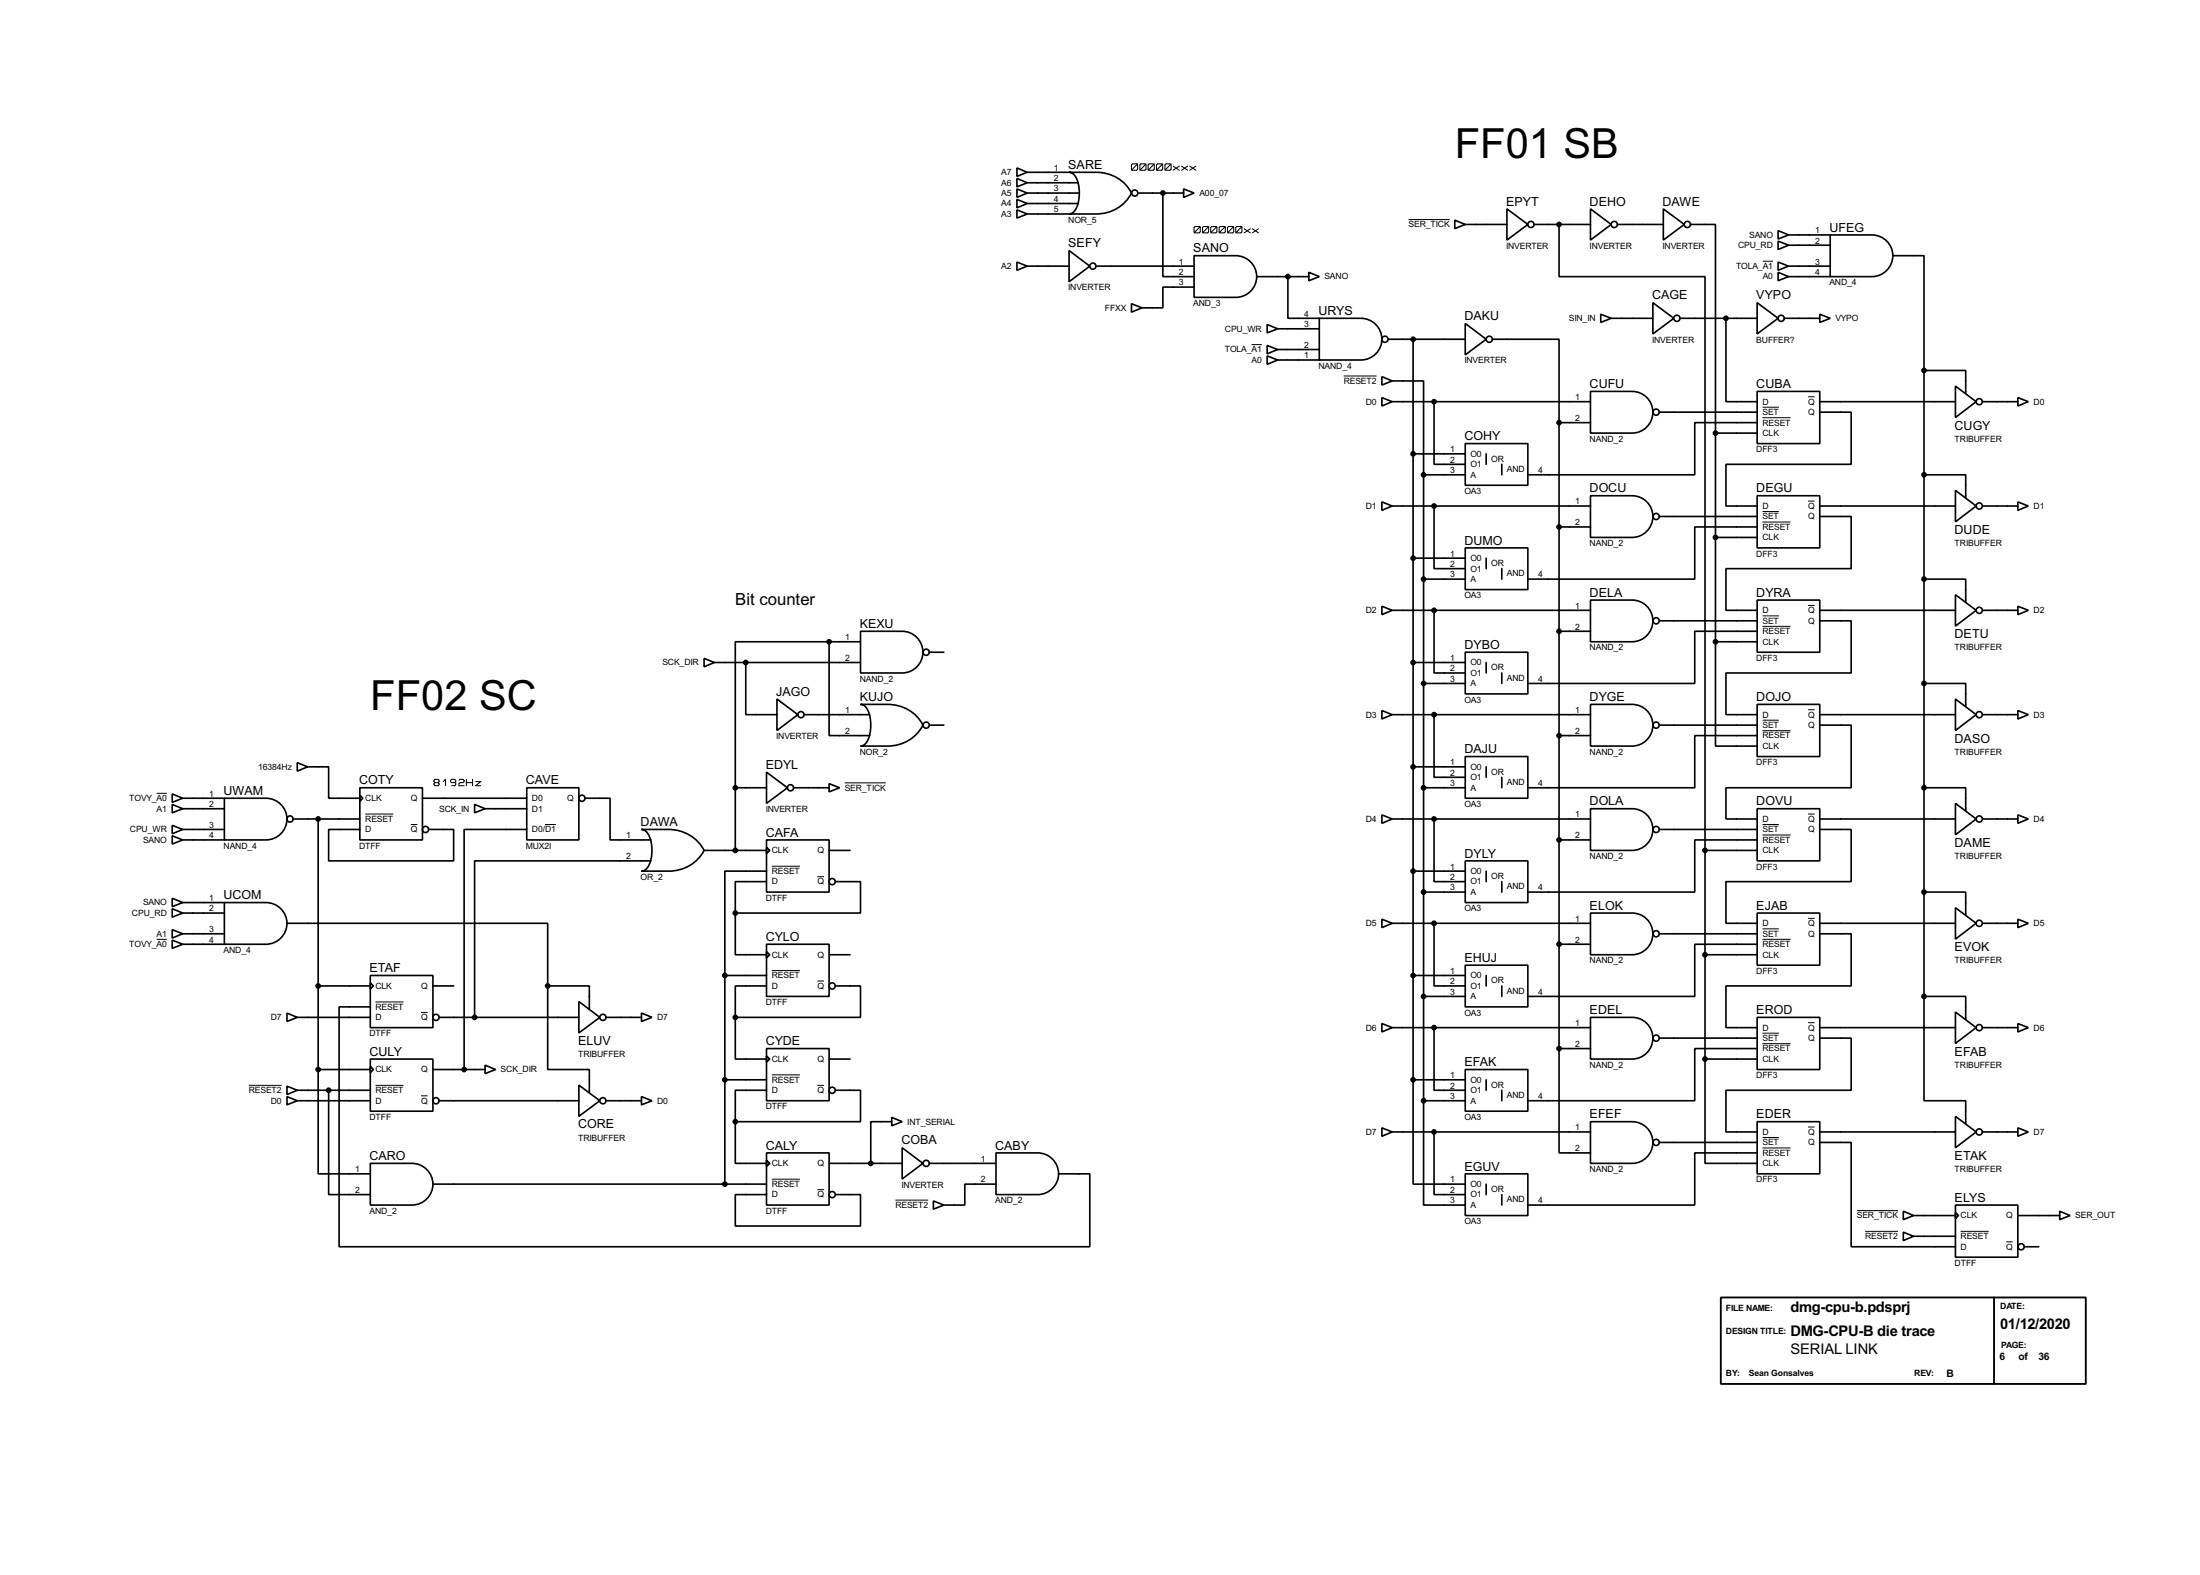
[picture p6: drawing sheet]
<svg xmlns="http://www.w3.org/2000/svg" width="536mm" height="383mm" viewBox="0 0 536 383" stroke-linecap="round" stroke-linejoin="round" font-family="sans-serif">
<g fill="none" stroke="#000" stroke-width=".4">
<path d="M247.7 40.9l2.5 1.1-2.5 1zM247.7 43.5l2.5 1-2.5 1zM247.7 46l2.5 1-2.5 1.1zM247.7 48.6l2.5 1-2.5 1zM247.7 51.1l2.5 1-2.5 1zM250.2 42h10.2M250.2 44.5h12.5M250.2 47h12.7M250.2 49.6h12.5M250.2 52.1h10.2M260.4 42h6.6a9.4 9.4 0 0 1 8.6 5 9.5 9.5 0 0 1-8.6 5.1h-6.6a3.2 3.2 0 0 0 2.3-3.1 7.8 7.8 0 0 0-1.3-6.6zM277.2 47h11.1"/>
<path d="M283.3 47v20.4h7.6M288.3 46l2.6 1-2.6 1.1zM354.4 53.6l2.5 1.1-2.5 1zM356.9 54.7h10.2M367.1 50.9l5.1 3.8-5.1 3.8zM373.7 54.7h13.7M379.8 54.7v12.7h35.5v139.7M387.4 50.9l5.1 3.8-5.1 3.8zM394 54.7h11.2M405.2 50.9l5.1 3.8-5.1 3.8zM411.8 54.7h6.1v50.8M433.1 58.7l2.6 1-2.6 1.1z"/>
<path d="M433.1 56.2l2.6 1-2.6 1zM435.7 59.7h10.1M435.7 57.2h10.1M445.8 57.2h10.2a5.1 5.1 0 0 1 5.1 5.1 5.1 5.1 0 0 1-5.1 5.1h-10.2zM247.7 63.8l2.5 1-2.5 1zM250.2 64.8h10.2M260.4 61l5.1 3.8-5.1 3.8zM267 64.8h23.9M275.6 74l2.6 1-2.6 1zM290.9 62.3h10.1a5.1 5.1 0 0 1 5.1 5 5.1 5.1 0 0 1-5.1 5.1h-10.1zM290.9 69.9h-7.6v5.1h-5.1M306.1 67.4h12.7"/>
<path d="M308.7 79l2.5 1.1-2.5 1zM313.7 67.4v10.1h7.7M318.8 66.3l2.6 1.1-2.6 1zM321.4 77.5h10.1a5.1 5.1 0 0 1 5.1 5.1 5.1 5.1 0 0 1-5.1 5.1h-10.1zM356.9 78.8l5.1 3.8-5.1 3.8zM389.9 76.5l2.6 1-2.6 1zM392.5 77.5h10.1M402.6 73.7l5.1 3.8-5.1 3.8zM409.2 77.5h18.8M420.4 77.5v20.3h7.6M428 73.7l5.1 3.8-5.1 3.8zM433.1 66.3l2.6 1.1-2.6 1z"/>
<path d="M433.1 63.8l2.6 1-2.6 1zM434.6 77.5h8.7M435.7 64.8h10.1M435.7 67.4h10.1M443.3 76.5l2.5 1-2.5 1zM461.1 62.3h7.6v27.9M308.7 86.7l2.5 1-2.5 1zM308.7 84.1l2.5 1-2.5 1.1zM311.2 80.1h10.2M311.2 87.7h10.2M311.2 85.1h10.2M336.6 96.8l2.5 1-2.5 1.1z"/>
<path d="M336.6 91.7l2.5 1.1-2.5 1zM338.1 82.6h18.8M339.1 92.8h7.7v22.8M339.1 97.8h48.3M344.2 82.6v180.3M349.3 97.8v15.3h7.6M363.5 82.6h16.3v20.3M387.4 95.3h10.2a5.1 5.1 0 0 1 5 5.1 5.1 5.1 0 0 1-5 5.1h-10.2zM428 95.3h15.3v12.7h-15.3zM443.3 97.8h33M468.7 90.2h10.1v5.6M468.7 90.2v152.4"/>
<path d="M476.3 94l5.1 3.8-5.1 3.9zM482.9 97.8h8.6M491.5 96.8l2.6 1-2.6 1.1zM344.2 110.5h12.7M346.8 115.6h10.1M346.8 115.6v152.4M356.9 108h15.3v10.2h-15.3zM362 110.5v2.6M365.8 113.1v2.5M379.8 102.9v152.4M379.8 102.9h7.6M404.2 100.4h23.8"/>
<path d="M417.9 105.5v50.8M417.9 105.5h10.1M428 102.9h-15.2v12.7h-40.6M443.3 100.4h7.6v12.7h-30.5v10.1h7.6M468.7 115.6h10.1v5.6M476.3 119.4l5.1 3.8-5.1 3.9zM336.6 122.2l2.5 1-2.5 1.1zM339.1 123.2h48.3M344.2 135.9h12.7M349.3 123.2v15.3h7.6M356.9 133.4h15.3v10.2h-15.3zM362 135.9v2.6"/>
<path d="M365.8 138.5v2.5M379.8 128.3h7.6M387.4 120.7h10.2a5.1 5.1 0 0 1 5 5.1 5.1 5.1 0 0 1-5 5.1h-10.2zM404.2 125.8h23.8M417.9 130.9h10.1M428 120.7h15.3v12.7h-15.3zM428 128.3h-15.2v12.7h-40.6M443.3 125.8h7.6v12.7h-30.5v10.1h7.6M443.3 123.2h33M482.9 123.2h8.6M491.5 122.2l2.6 1-2.6 1.1zM202 156.3v22.8h9.9"/>
<path d="M202 156.3h-22.9v35.5M202 156.3h7.6M209.6 153.7h10.2a5.1 5.1 0 0 1 5 5.1 5.1 5.1 0 0 1-5 5.1h-10.2zM226.4 158.8h3.5M336.6 147.6l2.5 1-2.5 1.1zM339.1 148.6h48.3M346.8 141h10.1M349.3 148.6v15.3h7.6M356.9 158.8h15.3v10.2h-15.3zM379.8 153.7h7.6M387.4 146.1h10.2a5.1 5.1 0 0 1 5 5.1 5.1 5.1 0 0 1-5 5.1h-10.2zM404.2 151.2h23.8"/>
<path d="M417.9 156.3v25.4h10.1M417.9 156.3h10.1M428 146.1h15.3v12.7h-15.3zM428 153.7h-15.2v12.7h-40.6M443.3 151.2h7.6v12.7h-30.5v10.1h7.6M443.3 148.6h33M468.7 141h10.1v5.6M476.3 144.8l5.1 3.8-5.1 3.9zM482.9 148.6h8.6M491.5 147.6l2.6 1-2.6 1.1zM171.5 160.3l2.5 1-2.5 1.1zM174 161.3h35.6"/>
<path d="M181.7 161.3v12.7h7.6M189.3 170.2l5.1 3.8-5.1 3.9zM195.9 174h16M209.6 171.5h6.6a9.4 9.4 0 0 1 8.6 5.1 9.5 9.5 0 0 1-8.6 5.1h-6.6a3.2 3.2 0 0 0 2.3-3.2 7.8 7.8 0 0 0-1.3-6.6zM226.4 176.6h3.5M336.6 173l2.5 1-2.5 1.1zM339.1 174h48.3M344.2 161.3h12.7M346.8 166.4h10.1M349.3 174v15.3h7.6M362 161.3v2.6M365.8 163.9v2.5"/>
<path d="M379.8 179.1h7.6M387.4 171.5h10.2a5.1 5.1 0 0 1 5 5.1 5.1 5.1 0 0 1-5 5.1h-10.2zM404.2 176.6h23.8M428 171.5h15.3v12.7h-15.3zM428 179.1h-15.2v12.7h-40.6M443.3 176.6h7.6v15.2h-30.5v7.6h7.6M443.3 174h33M468.7 166.4h10.1v5.6M476.3 170.2l5.1 3.8-5.1 3.9zM482.9 174h8.6M491.5 173l2.6 1-2.6 1.1zM42 193.3l2.5 1.1-2.5 1z"/>
<path d="M42 195.9l2.5 1-2.5 1zM44.5 196.9h10.2M44.5 194.4h10.2M54.7 194.4h10.1a5.1 5.1 0 0 1 5.1 5 5.1 5.1 0 0 1-5.1 5.1h-10.1zM71.4 199.4h16.3M72.4 185.7l2.6 1-2.6 1.1zM75 186.7h5.1v7.7h7.6M77.5 199.4v61M87.7 191.8h15.2v12.7h-15.2zM87.7 193.6l.7 .8-.7 .7zM102.9 194.4h25.4M115.6 195.9l2.6 1-2.6 1z"/>
<path d="M118.2 196.9h10.1M128.3 191.8h12.7v12.7h-12.7zM142.5 194.4h6.1v10.1h10M179.1 191.8h7.6M179.1 191.8v15.3M186.7 188l5.1 3.8-5.1 3.8zM193.3 191.8h8.7M202 190.8l2.5 1-2.5 1zM336.6 198.4l2.5 1-2.5 1.1zM339.1 199.4h48.3M344.2 186.7h12.7M346.8 191.8h10.1"/>
<path d="M349.3 199.4v15.3h7.6M356.9 184.2h15.3v10.2h-15.3zM362 186.7v2.6M365.8 189.3v2.5M387.4 196.9h10.2a5.1 5.1 0 0 1 5 5.1 5.1 5.1 0 0 1-5 5.1h-10.2zM428 196.9h15.3v12.7h-15.3zM443.3 199.4h33M468.7 191.8h10.1v5.6M476.3 195.6l5.1 3.8-5.1 3.9zM482.9 199.4h8.6M491.5 198.4l2.6 1-2.6 1.1zM42 201l2.5 1-2.5 1z"/>
<path d="M42 203.5l2.5 1-2.5 1zM42 218.7l2.5 1.1-2.5 1zM44.5 204.5h10.2M44.5 202h10.2M44.5 219.8h10.2M54.7 219.8h10.1a5.1 5.1 0 0 1 5.1 5 5.1 5.1 0 0 1-5.1 5.1h-10.1zM87.7 202h-7.6v7.6h30.4v-7.6h-6.1M128.3 202h-15.2v58.4M156.3 202h6.6a9.6 9.6 0 0 1 8.6 5.1 9.6 9.6 0 0 1-8.6 5h-6.6a3.2 3.2 0 0 0 2.3-3.1 7.7 7.7 0 0 0-1.3-6.6zM158.6 209.6h-43v38.1M171.5 207.1h15.2M186.7 204.5h15.3v12.7h-15.3z"/>
<path d="M186.7 206.3l.8 .8-.8 .7zM186.7 212.1h-10.1v25.4M186.7 214.7h-7.6v7.6M202 207.1h5.1M203.5 214.7h6.1v7.6h-30.5M344.2 212.1h12.7M346.8 217.2h10.1M356.9 209.6h15.3v10.2h-15.3zM362 212.1v2.6M365.8 214.7v2.5M379.8 204.5h7.6M404.2 202h23.8"/>
<path d="M415.3 207.1h12.7M415.3 207.1v50.8M428 204.5h-15.2v12.7h-40.6M443.3 202h7.6v12.7h-30.5v10.1h7.6M468.7 217.2h10.1v5.6M42 221.3l2.5 1-2.5 1zM42 226.4l2.5 1-2.5 1zM42 228.9l2.5 1-2.5 1zM44.5 229.9h10.2M44.5 227.4h10.2M44.5 222.3h10.2M69.9 224.8h63.5v15.3"/>
<path d="M90.2 237.5h15.3v12.7h-15.3zM90.2 239.3l.8 .8-.8 .7zM176.6 237.5h10.1M176.6 237.5v50.8M179.1 222.3v10.2h7.6M186.7 229.9h15.3v12.7h-15.3zM186.7 231.7l.8 .8-.8 .7zM202 232.5h5.1M336.6 223.8l2.5 1-2.5 1.1zM339.1 224.8h48.3M344.2 237.5h12.7M349.3 224.8v15.3h7.6"/>
<path d="M356.9 235h15.3v10.2h-15.3zM362 237.5v2.6M379.8 229.9h7.6M387.4 222.3h10.2a5.1 5.1 0 0 1 5 5.1 5.1 5.1 0 0 1-5 5.1h-10.2zM404.2 227.4h23.8M415.3 232.5h12.7M428 222.3h15.3v12.7h-15.3zM428 229.9h-15.2v12.7h-40.6M443.3 227.4h7.6v12.7h-30.5v10.1h7.6M443.3 224.8h33M476.3 221l5.1 3.8-5.1 3.9zM482.9 224.8h8.6"/>
<path d="M491.5 223.8l2.6 1-2.6 1.1zM69.9 246.7l2.5 1-2.5 1zM72.4 247.7h17.8M77.5 240.1h12.7M90.2 257.9h15.3v12.7h-15.3zM90.2 259.6l.8 .8-.8 .8zM90.2 245.2h-7.6v58.4h182.9v-17.8h-7.6M105.5 240.1h5M107 247.7h34M118.2 259.4l2.5 1-2.5 1zM133.4 240.1v20.3h10.2v5.6M133.4 240.1h10.2v5.6"/>
<path d="M141 243.9l5.1 3.8-5.1 3.8zM147.6 247.7h8.7M156.3 246.7l2.5 1-2.5 1zM179.1 247.7v10.2h7.6M186.7 255.3h15.3v12.7h-15.3zM186.7 257.1l.8 .8-.8 .7zM186.7 240.1h-7.6v7.6M202 257.9h5.1M203.5 240.1h6.1v7.6h-30.5M336.6 249.2l2.5 1-2.5 1.1zM339.1 250.2h48.3M346.8 242.6h10.1"/>
<path d="M349.3 250.2v15.3h7.6M365.8 240.1v2.5M379.8 255.3v25.4h7.6M379.8 255.3h7.6M387.4 247.7h10.2a5.1 5.1 0 0 1 5 5.1 5.1 5.1 0 0 1-5 5.1h-10.2zM404.2 252.8h23.8M415.3 257.9v25.4h12.7M415.3 257.9h12.7M428 247.7h15.3v12.7h-15.3zM428 255.3h-15.2v12.7h-40.6M443.3 252.8h7.6v12.7h-30.5v10.1h7.6M443.3 250.2h33"/>
<path d="M468.7 242.6h10.1v5.6M468.7 242.6v25.4h10.1v5.6M476.3 246.4l5.1 3.8-5.1 3.9zM482.9 250.2h8.6M491.5 249.2l2.6 1-2.6 1.1zM69.9 267l2.5 1-2.5 1zM69.9 264.5l2.5 1-2.5 1zM72.4 268h17.8M72.4 265.5h17.8M77.5 260.4v25.4h12.7M77.5 260.4h12.7M80.1 265.5v25.4h10.1"/>
<path d="M105.5 260.4h12.7M107 268h34M141 264.2l5.1 3.8-5.1 3.8zM147.6 268h8.7M156.3 267l2.5 1-2.5 1zM176.6 262.9h10.1M179.1 273.1v10.2h7.6M186.7 265.5h-7.6v7.6M203.5 265.5h6.1v7.6h-30.5M217.2 272.1l2.6 1-2.6 1zM217.2 273.1h-5.1v10.2M219.8 279.5l5 3.8-5 3.8z"/>
<path d="M336.6 274.6l2.5 1-2.5 1.1zM339.1 275.6h48.3M344.2 262.9v25.4h12.7M344.2 262.9h12.7M346.8 268v25.4h10.1M346.8 268h10.1M349.3 275.6v15.3h7.6M356.9 260.4h15.3v10.2h-15.3zM362 262.9v2.6M365.8 265.5v2.5M387.4 273.1h10.2a5.1 5.1 0 0 1 5 5.1 5.1 5.1 0 0 1-5 5.1h-10.2zM404.2 278.2h23.8"/>
<path d="M428 273.1h15.3v12.7h-15.3zM443.3 278.2h7.6v25.4h25.4M443.3 275.6h33M476.3 271.8l5.1 3.8-5.1 3.9zM482.9 275.6h8.6M491.5 274.6l2.6 1-2.6 1.1zM90.2 283.3h10.2a5.1 5.1 0 0 1 5.1 5 5.1 5.1 0 0 1-5.1 5.1h-10.2zM105.5 288.3h81.2M186.7 280.7h15.3v12.7h-15.3zM186.7 282.5l.8 .8-.8 .7zM186.7 290.9h-7.6v7.6h30.5v-7.6h-6.1M202 283.3h17.8"/>
<path d="M226.4 283.3h16.2M227.4 292.4l2.5 1-2.5 1zM242.6 280.7h10.2a5.1 5.1 0 0 1 5.1 5.1 5.1 5.1 0 0 1-5.1 5.1h-10.2zM242.6 288.3h-7.6v5.1h-5.1M356.9 285.8h15.3v10.2h-15.3zM362 288.3v2.6M365.8 290.9v2.5M428 280.7h-15.2v12.7h-40.6M463.6 294.9l2.5 1.1-2.5 1zM466.1 296h10.2M476.3 293.4h15.2v12.7h-15.2zM476.3 295.2l.8 .8-.8 .7z"/>
<path d="M491.5 296h10.2M501.7 294.9l2.5 1.1-2.5 1zM463.6 300l2.5 1-2.5 1.1zM466.1 301h10.2M493.1 303.6h3.5"/>
<circle cx="276.4" cy="47" r=".75"/>
<circle cx="372.9" cy="54.7" r=".75"/>
<circle cx="393.2" cy="54.7" r=".75"/>
<circle cx="411" cy="54.7" r=".75"/>
<circle cx="266.2" cy="64.8" r=".75"/>
<circle cx="408.4" cy="77.5" r=".75"/>
<circle cx="433.8" cy="77.5" r=".75"/>
<circle cx="337.3" cy="82.6" r=".75"/>
<circle cx="362.7" cy="82.6" r=".75"/>
<circle cx="482.1" cy="97.8" r=".75"/>
<circle cx="403.4" cy="100.4" r=".75"/>
<circle cx="403.4" cy="125.8" r=".75"/>
<circle cx="482.1" cy="123.2" r=".75"/>
<circle cx="225.6" cy="158.8" r=".75"/>
<circle cx="403.4" cy="151.2" r=".75"/>
<circle cx="482.1" cy="148.6" r=".75"/>
<circle cx="195.1" cy="174" r=".75"/>
<circle cx="225.6" cy="176.6" r=".75"/>
<circle cx="403.4" cy="176.6" r=".75"/>
<circle cx="482.1" cy="174" r=".75"/>
<circle cx="70.6" cy="199.4" r=".75"/>
<circle cx="141.7" cy="194.4" r=".75"/>
<circle cx="192.5" cy="191.8" r=".75"/>
<circle cx="482.1" cy="199.4" r=".75"/>
<circle cx="103.6" cy="202" r=".75"/>
<circle cx="202.7" cy="214.7" r=".75"/>
<circle cx="403.4" cy="202" r=".75"/>
<circle cx="403.4" cy="227.4" r=".75"/>
<circle cx="482.1" cy="224.8" r=".75"/>
<circle cx="106.2" cy="247.7" r=".75"/>
<circle cx="146.8" cy="247.7" r=".75"/>
<circle cx="202.7" cy="240.1" r=".75"/>
<circle cx="403.4" cy="252.8" r=".75"/>
<circle cx="482.1" cy="250.2" r=".75"/>
<circle cx="106.2" cy="268" r=".75"/>
<circle cx="146.8" cy="268" r=".75"/>
<circle cx="202.7" cy="265.5" r=".75"/>
<circle cx="403.4" cy="278.2" r=".75"/>
<circle cx="482.1" cy="275.6" r=".75"/>
<circle cx="202.7" cy="290.9" r=".75"/>
<circle cx="225.6" cy="283.3" r=".75"/>
<circle cx="492.3" cy="303.6" r=".75"/>
</g>
<g fill="none" stroke="#000" stroke-width=".24">
<path d="M343.1 53.5h10M429.4 63.6h2.5M304.9 83.9h2.5M327.3 91.6h8M429.3 99.2h4M440.4 96.6h1.6M429.3 101.7h6.9M429.3 127.1h6.9M429.3 124.6h4M440.4 122h1.6M429.3 152.5h6.9M429.3 150h4"/>
<path d="M440.4 147.4h1.6M429.3 177.9h6.9M429.3 175.4h4M440.4 172.8h1.6M38.2 193.2h2.5M89 198.2h6.8M205.8 190.6h10M440.4 198.2h1.6M100.1 200.8h1.6M132.8 200.8h2.6M188 210.9h6.9M199.1 213.5h1.6"/>
<path d="M429.3 200.8h4M429.3 203.3h6.9M38.2 228.7h2.5M188 236.3h6.9M199.1 238.9h1.6M429.3 228.7h6.9M429.3 226.2h4M440.4 223.6h1.6M91.5 244h6.8M102.6 246.5h1.6M429.3 254.1h6.9M429.3 251.6h4"/>
<path d="M440.4 249h1.6M60.6 264.3h8M91.5 264.3h6.8M102.6 266.8h1.6M188 261.7h6.9M199.1 264.3h1.6M429.3 279.5h6.9M429.3 277h4M440.4 274.4h1.6M188 287.1h6.9M199.1 289.7h1.6M218.1 292.2h8"/>
<path d="M452.3 294.8h10M454.3 299.8h8M477.6 299.8h6.8M488.7 302.4h1.6"/>
</g>
<g fill="#000" stroke="#000" stroke-width=".4">
<circle cx="283.2" cy="47" r=".5"/>
<circle cx="379.7" cy="54.7" r=".5"/>
<circle cx="313.7" cy="67.4" r=".5"/>
<circle cx="420.4" cy="77.5" r=".5"/>
<circle cx="344.2" cy="82.6" r=".5"/>
<circle cx="349.3" cy="97.8" r=".5"/>
<circle cx="468.6" cy="90.2" r=".5"/>
<circle cx="344.2" cy="110.5" r=".5"/>
<circle cx="346.7" cy="115.6" r=".5"/>
<circle cx="379.7" cy="102.9" r=".5"/>
<circle cx="417.8" cy="105.5" r=".5"/>
<circle cx="468.6" cy="115.6" r=".5"/>
<circle cx="344.2" cy="135.9" r=".5"/>
<circle cx="349.3" cy="123.2" r=".5"/>
<circle cx="379.7" cy="128.3" r=".5"/>
<circle cx="417.8" cy="130.9" r=".5"/>
<circle cx="201.9" cy="156.3" r=".5"/>
<circle cx="346.7" cy="141" r=".5"/>
<circle cx="349.3" cy="148.6" r=".5"/>
<circle cx="379.7" cy="153.7" r=".5"/>
<circle cx="417.8" cy="156.3" r=".5"/>
<circle cx="468.6" cy="141" r=".5"/>
<circle cx="181.6" cy="161.3" r=".5"/>
<circle cx="344.2" cy="161.3" r=".5"/>
<circle cx="346.7" cy="166.4" r=".5"/>
<circle cx="349.3" cy="174" r=".5"/>
<circle cx="379.7" cy="179.1" r=".5"/>
<circle cx="468.6" cy="166.4" r=".5"/>
<circle cx="77.5" cy="199.4" r=".5"/>
<circle cx="179.1" cy="191.8" r=".5"/>
<circle cx="344.2" cy="186.7" r=".5"/>
<circle cx="346.7" cy="191.8" r=".5"/>
<circle cx="349.3" cy="199.4" r=".5"/>
<circle cx="468.6" cy="191.8" r=".5"/>
<circle cx="179.1" cy="207.1" r=".5"/>
<circle cx="344.2" cy="212.1" r=".5"/>
<circle cx="346.7" cy="217.2" r=".5"/>
<circle cx="379.7" cy="204.5" r=".5"/>
<circle cx="415.3" cy="207.1" r=".5"/>
<circle cx="468.6" cy="217.2" r=".5"/>
<circle cx="176.5" cy="237.5" r=".5"/>
<circle cx="179.1" cy="222.3" r=".5"/>
<circle cx="344.2" cy="237.5" r=".5"/>
<circle cx="349.3" cy="224.8" r=".5"/>
<circle cx="379.7" cy="229.9" r=".5"/>
<circle cx="415.3" cy="232.5" r=".5"/>
<circle cx="77.5" cy="240.1" r=".5"/>
<circle cx="115.6" cy="247.7" r=".5"/>
<circle cx="133.4" cy="240.1" r=".5"/>
<circle cx="179.1" cy="247.7" r=".5"/>
<circle cx="346.7" cy="242.6" r=".5"/>
<circle cx="349.3" cy="250.2" r=".5"/>
<circle cx="379.7" cy="255.3" r=".5"/>
<circle cx="415.3" cy="257.9" r=".5"/>
<circle cx="468.6" cy="242.6" r=".5"/>
<circle cx="77.5" cy="260.4" r=".5"/>
<circle cx="80" cy="265.5" r=".5"/>
<circle cx="113" cy="260.4" r=".5"/>
<circle cx="176.5" cy="262.9" r=".5"/>
<circle cx="179.1" cy="273.1" r=".5"/>
<circle cx="344.2" cy="262.9" r=".5"/>
<circle cx="346.7" cy="268" r=".5"/>
<circle cx="349.3" cy="275.6" r=".5"/>
<circle cx="176.5" cy="288.3" r=".5"/>
<circle cx="212.1" cy="283.3" r=".5"/>
</g>
<g fill="none" stroke="#000" stroke-width=".25">
<path d="M275.9 39.9h1l.2 .3v1l-.2 .3h-1l-.3-.3v-1zM277.1 39.9l-1.5 1.6M277.9 39.9h1l.3 .3v1l-.3 .3h-1l-.2-.3v-1zM279.2 39.9l-1.5 1.6M281.2 39.9l-1.5 1.6M282 39.9h1l.2 .3v1l-.2 .3h-1l-.3-.3v-1zM283.2 39.9l-1.5 1.6M284 39.9h1l.3 .3v1l-.3 .3h-1l-.2-.3v-1zM285.3 39.9l-1.5 1.6M279.7 40.2l.2-.3h1l.3 .3v1l-.3 .3h-1l-.2-.3zM285.8 40.5l1.5 1M287.3 40.5l-1.5 1"/>
<path d="M287.8 40.5l1.5 1M289.3 40.5l-1.5 1M289.8 40.5l1.5 1M290.9 55.4l.2-.2h1l.3 .2v1.1l-.3 .2h-1l-.2-.2zM291.3 40.5l-1.5 1M292.4 55.2l-1.5 1.5M292.9 55.4l.3-.2h1l.2 .2v1.1l-.2 .2h-1l-.3-.2zM294.4 55.2l-1.5 1.5M294.9 55.4l.3-.2h1l.2 .2v1.1l-.2 .2h-1l-.3-.2zM296.4 55.2l-1.5 1.5M297 55.4l.2-.2h1l.3 .2v1.1l-.3 .2h-1l-.2-.2zM298.5 55.2l-1.5 1.5"/>
<path d="M299 55.4l.3-.2h1l.2 .2v1.1l-.2 .2h-1l-.3-.2zM300.5 55.2l-1.5 1.5M301.3 55.2h1l.2 .2v1.1l-.2 .2h-1l-.3-.2v-1.1zM302.5 55.2l-1.5 1.5M303.1 55.7l1.5 1M304.6 55.7l-1.5 1M305.1 55.7l1.5 1M306.6 55.7l-1.5 1M106 190.6l-.3-.3v-.3l.3-.2h.7l.3 .2v.3l-.3 .3M106 190.6l-.3 .2 .3 .5h.7l.3-.2-.3-.5M106 190.6h.7M108 190.3l.5-.5v1.5"/>
<path d="M111 190.3l-.2 .3h-.8l-.2-.3v-.3l.2-.2h.8l.2 .2v1.1l-.2 .2h-.8M111.8 190l.3-.2h.7l.3 .2v.3l-.3 .3h-.7l-.3 .2v.5h1.3M113.6 190.6h1.5M113.6 189.8v1.5M115.1 189.8v1.5M115.9 190.3h1.2l-1.2 1h1.2"/>
</g>
<path d="M419.2 315.9h88.9v21.1h-88.9zM485.7 315.9v21.1" fill="none" stroke="#000" stroke-width=".45"/>
<g font-size="11.3">
<text x="354.4" y="38.4">FF01 SB</text>
<text x="90.2" y="172.9">FF02 SC</text>
</g>
<text font-size="4.6" x="179.1" y="147.2">Bit counter</text>
<g font-size="4">
<text x="436.2" y="319.5">dmg-cpu-b.pdsprj</text>
<text x="487.2" y="323.5">01/12/2020</text>
<text x="436.2" y="329.6">SERIAL LINK</text>
<text x="436.2" y="325.2">DMG-CPU-B die trace</text>
</g>
<g font-size="3.4">
<text x="260.2" y="41.2">SARE</text>
<text x="366.9" y="50.1">EPYT</text>
<text x="387.2" y="50.1">DEHO</text>
<text x="405" y="50.1">DAWE</text>
<text x="445.6" y="56.4">UFEG</text>
<text x="260.2" y="60.2">SEFY</text>
<text x="290.7" y="61.4">SANO</text>
<text x="321.2" y="76.7">URYS</text>
<text x="356.7" y="78">DAKU</text>
<text x="402.4" y="72.9">CAGE</text>
<text x="427.8" y="72.9">VYPO</text>
<text x="387.2" y="94.5">CUFU</text>
<text x="427.8" y="94.5">CUBA</text>
<text x="356.7" y="107.2">COHY</text>
<text x="476.1" y="104.6">CUGY</text>
<text x="387.2" y="119.9">DOCU</text>
<text x="427.8" y="119.9">DEGU</text>
<text x="476.1" y="130">DUDE</text>
<text x="356.7" y="132.6">DUMO</text>
<text x="387.2" y="145.3">DELA</text>
<text x="427.8" y="145.3">DYRA</text>
<text x="209.4" y="152.9">KEXU</text>
<text x="476.1" y="155.4">DETU</text>
<text x="356.7" y="158">DYBO</text>
<text x="189.1" y="169.4">JAGO</text>
<text x="209.4" y="170.7">KUJO</text>
<text x="387.2" y="170.7">DYGE</text>
<text x="427.8" y="170.7">DOJO</text>
<text x="356.7" y="183.4">DAJU</text>
<text x="476.1" y="180.8">DASO</text>
<text x="87.5" y="191">COTY</text>
<text x="128.1" y="191">CAVE</text>
<text x="186.5" y="187.2">EDYL</text>
<text x="54.5" y="193.6">UWAM</text>
<text x="387.2" y="196.1">DOLA</text>
<text x="427.8" y="196.1">DOVU</text>
<text x="156.1" y="201.2">DAWA</text>
<text x="186.5" y="203.7">CAFA</text>
<text x="356.7" y="208.8">DYLY</text>
<text x="476.1" y="206.2">DAME</text>
<text x="54.5" y="219">UCOM</text>
<text x="387.2" y="221.5">ELOK</text>
<text x="427.8" y="221.5">EJAB</text>
<text x="186.5" y="229.1">CYLO</text>
<text x="476.1" y="231.6">EVOK</text>
<text x="90" y="236.7">ETAF</text>
<text x="356.7" y="234.2">EHUJ</text>
<text x="387.2" y="246.9">EDEL</text>
<text x="427.8" y="246.9">EROD</text>
<text x="90" y="257.1">CULY</text>
<text x="140.8" y="254.5">ELUV</text>
<text x="186.5" y="254.5">CYDE</text>
<text x="476.1" y="257">EFAB</text>
<text x="356.7" y="259.6">EFAK</text>
<text x="140.8" y="274.8">CORE</text>
<text x="387.2" y="272.3">EFEF</text>
<text x="427.8" y="272.3">EDER</text>
<text x="186.5" y="279.9">CALY</text>
<text x="219.6" y="278.7">COBA</text>
<text x="242.4" y="279.9">CABY</text>
<text x="90" y="282.5">CARO</text>
<text x="356.7" y="285">EGUV</text>
<text x="476.1" y="282.4">ETAK</text>
<text x="476.1" y="292.6">ELYS</text>
</g>
<g font-size="2.8">
<text x="474.2" y="335.3">B</text>
<text x="487.1" y="331.2">6</text>
<text x="491.7" y="331.2">of</text>
<text x="496.5" y="331.2">36</text>
</g>
<g font-size="2.4">
<text x="256.7" y="41.6">1</text>
<text x="243.9" y="42.7">A7</text>
<text x="243.9" y="45.2">A6</text>
<text x="243.9" y="47.7">A5</text>
<text x="256.7" y="44.1">2</text>
<text x="256.7" y="46.6">3</text>
<text x="292.2" y="47.7">A00_07</text>
<text x="243.9" y="50.2">A4</text>
<text x="243.9" y="52.8">A3</text>
<text x="256.7" y="49.2">4</text>
<text x="256.7" y="51.7">5</text>
<text x="260.2" y="54.2">NOR_5</text>
<text x="343.1" y="55.4">SER_TICK</text>
<text x="426.1" y="57.9">SANO</text>
<text x="442.1" y="56.8">1</text>
<text x="442.1" y="59.3">2</text>
<text x="243.9" y="65.5">A2</text>
<text x="287.2" y="64.4">1</text>
<text x="366.9" y="60.6">INVERTER</text>
<text x="387.2" y="60.6">INVERTER</text>
<text x="405" y="60.6">INVERTER</text>
<text x="422.9" y="65.5">TOLA_A1</text>
<text x="423.4" y="60.4">CPU_RD</text>
<text x="442.1" y="64.4">3</text>
<text x="260.2" y="70.7">INVERTER</text>
<text x="287.2" y="67">2</text>
<text x="287.2" y="69.5">3</text>
<text x="322.6" y="68.1">SANO</text>
<text x="429.4" y="68.1">A0</text>
<text x="442.1" y="67">4</text>
<text x="445.6" y="69.5">AND_4</text>
<text x="269.2" y="75.6">FFXX</text>
<text x="290.7" y="74.5">AND_3</text>
<text x="317.7" y="77.1">4</text>
<text x="298.4" y="80.8">CPU_WR</text>
<text x="317.7" y="79.7">3</text>
<text x="382.2" y="78.2">SIN_IN</text>
<text x="402.4" y="83.4">INVERTER</text>
<text x="427.8" y="83.4">BUFFER?</text>
<text x="447.1" y="78.2">VYPO</text>
<text x="298.4" y="85.8">TOLA_A1</text>
<text x="304.9" y="88.4">A0</text>
<text x="317.7" y="87.3">1</text>
<text x="317.7" y="84.7">2</text>
<text x="321.2" y="89.7">NAND_4</text>
<text x="356.7" y="88.5">INVERTER</text>
<text x="327.3" y="93.5">RESET2</text>
<text x="332.7" y="98.5">D0</text>
<text x="383.7" y="97.4">1</text>
<text x="429.3" y="101">SET</text>
<text x="429.3" y="98.5">D</text>
<text x="440.4" y="98.5">Q</text>
<text x="440.4" y="101">Q</text>
<text x="495.4" y="98.5">D0</text>
<text x="383.7" y="102.5">2</text>
<text x="387.2" y="107.6">NAND_2</text>
<text x="429.3" y="103.6">RESET</text>
<text x="429.3" y="106.2">CLK</text>
<text x="476.1" y="107.6">TRIBUFFER</text>
<text x="353.2" y="112.7">2</text>
<text x="353.2" y="110.1">1</text>
<text x="358.2" y="113.7">O1</text>
<text x="358.2" y="111.2">O0</text>
<text x="363.3" y="112.4">OR</text>
<text x="427.8" y="110.1">DFF3</text>
<text x="353.2" y="115.2">3</text>
<text x="358.2" y="116.3">A</text>
<text x="367.1" y="115">AND</text>
<text x="374.7" y="115.2">4</text>
<text x="332.7" y="123.9">D1</text>
<text x="356.7" y="120.3">OA3</text>
<text x="383.7" y="122.8">1</text>
<text x="429.3" y="123.9">D</text>
<text x="440.4" y="123.9">Q</text>
<text x="495.4" y="123.9">D1</text>
<text x="383.7" y="127.9">2</text>
<text x="429.3" y="129">RESET</text>
<text x="429.3" y="126.4">SET</text>
<text x="429.3" y="131.6">CLK</text>
<text x="440.4" y="126.4">Q</text>
<text x="353.2" y="135.5">1</text>
<text x="358.2" y="136.6">O0</text>
<text x="363.3" y="137.8">OR</text>
<text x="387.2" y="133">NAND_2</text>
<text x="427.8" y="135.5">DFF3</text>
<text x="476.1" y="133">TRIBUFFER</text>
<text x="353.2" y="138.1">2</text>
<text x="353.2" y="140.6">3</text>
<text x="358.2" y="139.2">O1</text>
<text x="358.2" y="141.7">A</text>
<text x="367.1" y="140.4">AND</text>
<text x="374.7" y="140.6">4</text>
<text x="332.7" y="149.3">D2</text>
<text x="356.7" y="145.7">OA3</text>
<text x="383.7" y="148.2">1</text>
<text x="429.3" y="149.3">D</text>
<text x="440.4" y="149.3">Q</text>
<text x="495.4" y="149.3">D2</text>
<text x="205.9" y="155.9">1</text>
<text x="383.7" y="153.3">2</text>
<text x="429.3" y="154.4">RESET</text>
<text x="429.3" y="151.9">SET</text>
<text x="440.4" y="151.9">Q</text>
<text x="205.9" y="160.9">2</text>
<text x="353.2" y="160.9">1</text>
<text x="387.2" y="158.4">NAND_2</text>
<text x="427.8" y="160.9">DFF3</text>
<text x="429.3" y="157">CLK</text>
<text x="476.1" y="158.4">TRIBUFFER</text>
<text x="161.4" y="162">SCK_DIR</text>
<text x="209.4" y="166">NAND_2</text>
<text x="353.2" y="163.5">2</text>
<text x="353.2" y="166">3</text>
<text x="358.2" y="164.6">O1</text>
<text x="358.2" y="162">O0</text>
<text x="358.2" y="167.1">A</text>
<text x="363.3" y="163.2">OR</text>
<text x="367.1" y="165.8">AND</text>
<text x="374.7" y="166">4</text>
<text x="205.9" y="173.6">1</text>
<text x="356.7" y="171.1">OA3</text>
<text x="383.7" y="173.6">1</text>
<text x="189.1" y="179.9">INVERTER</text>
<text x="205.9" y="178.7">2</text>
<text x="332.7" y="174.7">D3</text>
<text x="383.7" y="178.7">2</text>
<text x="429.3" y="179.8">RESET</text>
<text x="429.3" y="177.3">SET</text>
<text x="429.3" y="174.7">D</text>
<text x="440.4" y="174.7">Q</text>
<text x="440.4" y="177.3">Q</text>
<text x="495.4" y="174.7">D3</text>
<text x="209.4" y="183.8">NOR_2</text>
<text x="387.2" y="183.8">NAND_2</text>
<text x="429.3" y="182.4">CLK</text>
<text x="476.1" y="183.8">TRIBUFFER</text>
<text x="62.9" y="187.4">16384Hz</text>
<text x="353.2" y="188.9">2</text>
<text x="353.2" y="186.3">1</text>
<text x="353.2" y="191.4">3</text>
<text x="358.2" y="190">O1</text>
<text x="358.2" y="187.4">O0</text>
<text x="363.3" y="188.6">OR</text>
<text x="367.1" y="191.2">AND</text>
<text x="374.7" y="191.4">4</text>
<text x="427.8" y="186.3">DFF3</text>
<text x="31.5" y="195.1">TOVY_A0</text>
<text x="38.2" y="197.6">A1</text>
<text x="51" y="194">1</text>
<text x="51" y="196.5">2</text>
<text x="89" y="195.1">CLK</text>
<text x="100.1" y="195.1">Q</text>
<text x="107" y="197.6">SCK_IN</text>
<text x="129.6" y="195.1">D0</text>
<text x="129.6" y="197.6">D1</text>
<text x="138.2" y="195.1">Q</text>
<text x="186.5" y="197.7">INVERTER</text>
<text x="205.8" y="192.5">SER_TICK</text>
<text x="356.7" y="196.5">OA3</text>
<text x="358.2" y="192.5">A</text>
<text x="31.7" y="202.7">CPU_WR</text>
<text x="51" y="201.6">3</text>
<text x="89" y="202.7">D</text>
<text x="89" y="200.1">RESET</text>
<text x="100.1" y="202.7">Q</text>
<text x="129.6" y="202.7">D0/D1</text>
<text x="332.7" y="200.1">D4</text>
<text x="383.7" y="199">1</text>
<text x="429.3" y="202.7">SET</text>
<text x="429.3" y="200.1">D</text>
<text x="440.4" y="200.1">Q</text>
<text x="440.4" y="202.7">Q</text>
<text x="495.4" y="200.1">D4</text>
<text x="34.9" y="205.2">SANO</text>
<text x="51" y="204.1">4</text>
<text x="54.5" y="206.6">NAND_4</text>
<text x="87.5" y="206.6">DTFF</text>
<text x="128.1" y="206.6">MUX2I</text>
<text x="152.6" y="204.1">1</text>
<text x="152.6" y="209.2">2</text>
<text x="188" y="207.8">CLK</text>
<text x="199.1" y="207.8">Q</text>
<text x="383.7" y="204.1">2</text>
<text x="387.2" y="209.2">NAND_2</text>
<text x="429.3" y="205.2">RESET</text>
<text x="429.3" y="207.8">CLK</text>
<text x="476.1" y="209.2">TRIBUFFER</text>
<text x="156.1" y="214.2">OR_2</text>
<text x="188" y="215.4">D</text>
<text x="188" y="212.8">RESET</text>
<text x="199.1" y="215.4">Q</text>
<text x="353.2" y="214.3">2</text>
<text x="353.2" y="211.7">1</text>
<text x="358.2" y="215.4">O1</text>
<text x="358.2" y="212.8">O0</text>
<text x="363.3" y="214">OR</text>
<text x="427.8" y="211.7">DFF3</text>
<text x="34.9" y="220.5">SANO</text>
<text x="51" y="219.4">1</text>
<text x="51" y="221.9">2</text>
<text x="186.5" y="219.3">DTFF</text>
<text x="353.2" y="216.8">3</text>
<text x="356.7" y="221.9">OA3</text>
<text x="358.2" y="217.9">A</text>
<text x="367.1" y="216.6">AND</text>
<text x="374.7" y="216.8">4</text>
<text x="32.2" y="223">CPU_RD</text>
<text x="51" y="227">3</text>
<text x="332.7" y="225.5">D5</text>
<text x="383.7" y="224.4">1</text>
<text x="429.3" y="225.5">D</text>
<text x="440.4" y="225.5">Q</text>
<text x="495.4" y="225.5">D5</text>
<text x="31.5" y="230.6">TOVY_A0</text>
<text x="38.2" y="228.1">A1</text>
<text x="51" y="229.5">4</text>
<text x="54.5" y="232">AND_4</text>
<text x="188" y="233.2">CLK</text>
<text x="199.1" y="233.2">Q</text>
<text x="383.7" y="229.5">2</text>
<text x="429.3" y="230.6">RESET</text>
<text x="429.3" y="228.1">SET</text>
<text x="429.3" y="233.2">CLK</text>
<text x="440.4" y="228.1">Q</text>
<text x="188" y="238.2">RESET</text>
<text x="353.2" y="239.7">2</text>
<text x="353.2" y="237.1">1</text>
<text x="358.2" y="238.2">O0</text>
<text x="363.3" y="239.4">OR</text>
<text x="387.2" y="234.6">NAND_2</text>
<text x="427.8" y="237.1">DFF3</text>
<text x="476.1" y="234.6">TRIBUFFER</text>
<text x="91.5" y="240.8">CLK</text>
<text x="91.5" y="245.9">RESET</text>
<text x="102.6" y="240.8">Q</text>
<text x="186.5" y="244.7">DTFF</text>
<text x="188" y="240.8">D</text>
<text x="199.1" y="240.8">Q</text>
<text x="353.2" y="242.2">3</text>
<text x="358.2" y="240.8">O1</text>
<text x="358.2" y="243.3">A</text>
<text x="367.1" y="242">AND</text>
<text x="374.7" y="242.2">4</text>
<text x="66" y="248.4">D7</text>
<text x="91.5" y="248.4">D</text>
<text x="102.6" y="248.4">Q</text>
<text x="160.1" y="248.4">D7</text>
<text x="332.7" y="250.9">D6</text>
<text x="356.7" y="247.3">OA3</text>
<text x="383.7" y="249.8">1</text>
<text x="429.3" y="250.9">D</text>
<text x="440.4" y="250.9">Q</text>
<text x="495.4" y="250.9">D6</text>
<text x="90" y="252.3">DTFF</text>
<text x="140.8" y="257.4">TRIBUFFER</text>
<text x="383.7" y="254.9">2</text>
<text x="429.3" y="256">RESET</text>
<text x="429.3" y="253.5">SET</text>
<text x="440.4" y="253.5">Q</text>
<text x="91.5" y="261.1">CLK</text>
<text x="102.6" y="261.1">Q</text>
<text x="122" y="261.1">SCK_DIR</text>
<text x="188" y="258.6">CLK</text>
<text x="188" y="263.6">RESET</text>
<text x="199.1" y="258.6">Q</text>
<text x="353.2" y="262.5">1</text>
<text x="358.2" y="263.6">O0</text>
<text x="387.2" y="260">NAND_2</text>
<text x="427.8" y="262.5">DFF3</text>
<text x="429.3" y="258.6">CLK</text>
<text x="476.1" y="260">TRIBUFFER</text>
<text x="60.6" y="266.2">RESET2</text>
<text x="66" y="268.7">D0</text>
<text x="91.5" y="268.7">D</text>
<text x="91.5" y="266.2">RESET</text>
<text x="102.6" y="268.7">Q</text>
<text x="160.1" y="268.7">D0</text>
<text x="188" y="266.2">D</text>
<text x="199.1" y="266.2">Q</text>
<text x="353.2" y="265.1">2</text>
<text x="353.2" y="267.6">3</text>
<text x="358.2" y="266.2">O1</text>
<text x="358.2" y="268.7">A</text>
<text x="363.3" y="264.8">OR</text>
<text x="367.1" y="267.4">AND</text>
<text x="374.7" y="267.6">4</text>
<text x="90" y="272.7">DTFF</text>
<text x="186.5" y="270.1">DTFF</text>
<text x="221" y="273.8">INT_SERIAL</text>
<text x="356.7" y="272.7">OA3</text>
<text x="383.7" y="275.2">1</text>
<text x="140.8" y="277.7">TRIBUFFER</text>
<text x="332.7" y="276.3">D7</text>
<text x="383.7" y="280.3">2</text>
<text x="429.3" y="281.4">RESET</text>
<text x="429.3" y="278.9">SET</text>
<text x="429.3" y="276.3">D</text>
<text x="440.4" y="276.3">Q</text>
<text x="440.4" y="278.9">Q</text>
<text x="495.4" y="276.3">D7</text>
<text x="86.5" y="285.4">1</text>
<text x="188" y="284">CLK</text>
<text x="199.1" y="284">Q</text>
<text x="238.9" y="282.9">1</text>
<text x="238.9" y="287.9">2</text>
<text x="353.2" y="287.9">1</text>
<text x="387.2" y="285.4">NAND_2</text>
<text x="427.8" y="287.9">DFF3</text>
<text x="429.3" y="284">CLK</text>
<text x="476.1" y="285.4">TRIBUFFER</text>
<text x="86.5" y="290.5">2</text>
<text x="188" y="291.6">D</text>
<text x="188" y="289">RESET</text>
<text x="199.1" y="291.6">Q</text>
<text x="219.6" y="289.2">INVERTER</text>
<text x="242.4" y="293">AND_2</text>
<text x="353.2" y="290.5">2</text>
<text x="353.2" y="293">3</text>
<text x="358.2" y="291.6">O1</text>
<text x="358.2" y="289">O0</text>
<text x="363.3" y="290.2">OR</text>
<text x="367.1" y="292.8">AND</text>
<text x="374.7" y="293">4</text>
<text x="90" y="295.5">AND_2</text>
<text x="186.5" y="295.5">DTFF</text>
<text x="218.1" y="294.1">RESET2</text>
<text x="356.7" y="298.1">OA3</text>
<text x="358.2" y="294.1">A</text>
<text x="452.3" y="296.7">SER_TICK</text>
<text x="477.6" y="296.7">CLK</text>
<text x="488.7" y="296.7">Q</text>
<text x="505.5" y="296.7">SER_OUT</text>
<text x="454.3" y="301.7">RESET2</text>
<text x="477.6" y="304.3">D</text>
<text x="477.6" y="301.7">RESET</text>
<text x="488.7" y="304.3">Q</text>
<text x="476.1" y="308.2">DTFF</text>
<text x="420.4" y="319.3">FILE NAME:</text>
<text x="487.2" y="318.8">DATE:</text>
<text x="420.4" y="324.7">DESIGN TITLE:</text>
<text x="487.5" y="328.2">PAGE:</text>
<text x="420.4" y="335.1">BY:</text>
<text x="426" y="335.1">Sean Gonsalves</text>
<text x="466.3" y="335.1">REV:</text>
</g>
</svg>
